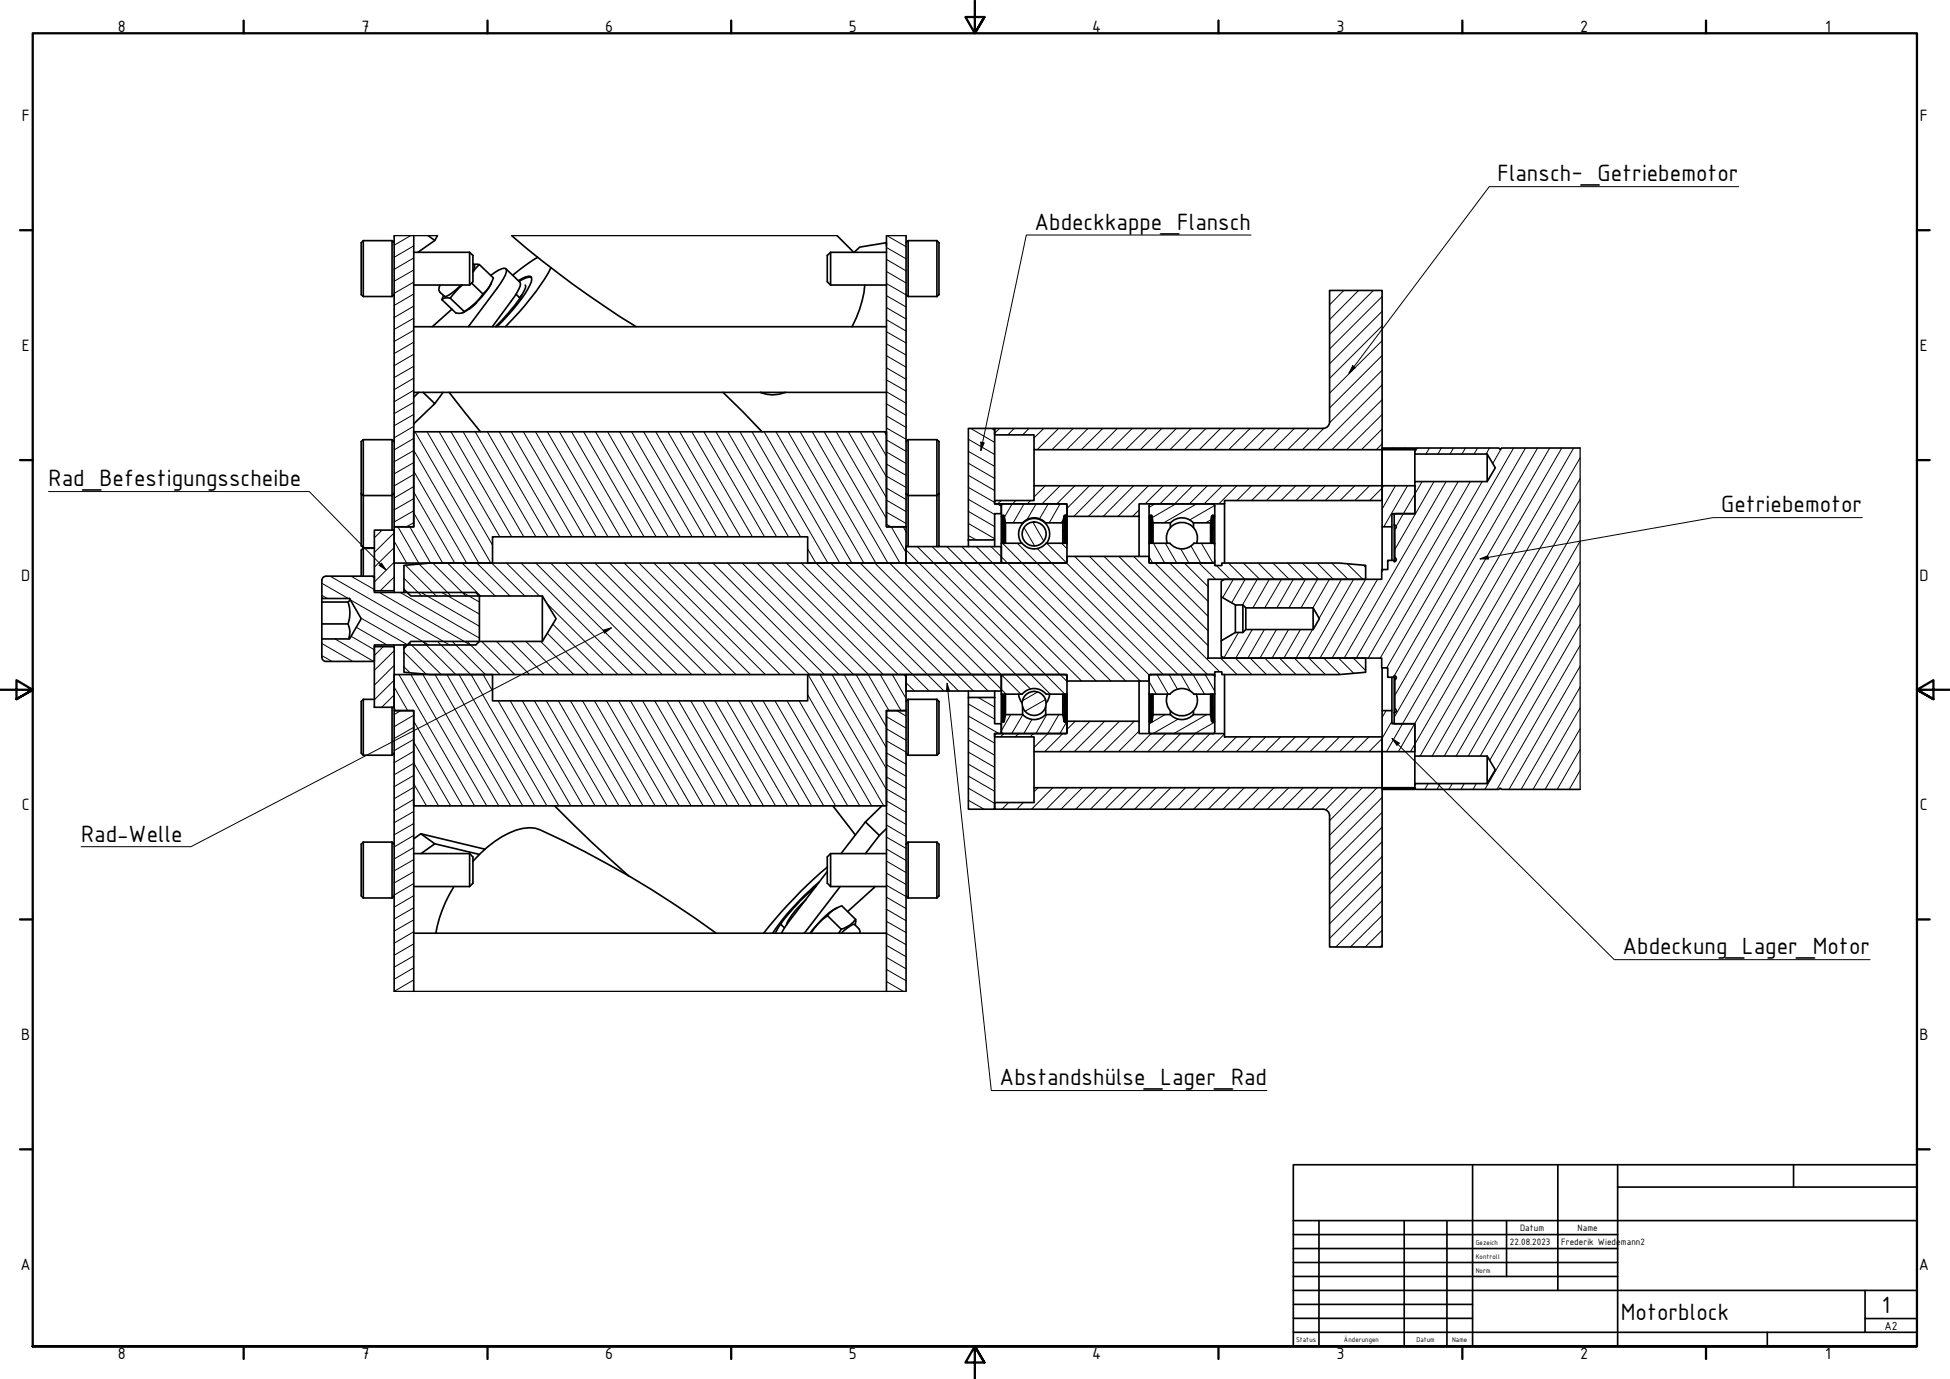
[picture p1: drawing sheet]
<svg xmlns="http://www.w3.org/2000/svg" width="594mm" height="420mm" viewBox="0 0 594 420" stroke-linecap="round" stroke-linejoin="round" font-family="sans-serif">
<!-- layer: Schraffur (ISO) -->
<g fill="none" stroke="#000" stroke-width=".3">
<path d="M125.1 71.8l-5 2.9M126 78.6l-5.9 3.5M126 74.9l-5.9 3.5M270.1 79l5.9 3.5M270.1 75.4l5.9 3.4M270.2 71.8l5.8 3.4M126 96.9l-5.9 3.5M126 93.3l-5.9 3.5M126 89.6l-5.9 3.5M126 86l-5.9 3.4M126 82.3l-5.9 3.4M270.1 97.4l5.9 3.5"/>
<path d="M270.1 93.7l5.9 3.5M270.1 90.1l5.9 3.4M270.1 86.4l5.9 3.4M270.1 82.7l5.9 3.5M409.4 88.5l-4.3 4.4M413.9 88.5l-8.8 8.9M418.4 88.5l-13.3 13.3M421.1 94.8l-16 16M421.1 99.3l-16 16M421.1 90.3l-16 16M126 118.9l-5.9 3.5M126 115.2l-5.9 3.5"/>
<path d="M126 111.6l-5.9 3.4M126 107.9l-5.9 3.5M126 104.2l-5.9 3.5M126 100.6l-5.9 3.5M270.1 119.4l5.9 3.5M270.1 115.7l5.9 3.5M270.1 112.1l5.9 3.4M270.1 108.4l5.9 3.5M270.1 104.8l5.9 3.4M270.1 101.1l5.9 3.4M421.1 108.3l-16 16M421.1 117.3l-19.8 19.7"/>
<path d="M421.1 112.8l-16.1 16.1M421.1 103.8l-16 16M126 137.2l19.9 34.4M126 137.3l-5.9 3.4M126 133.6l-5.9 3.5M126 129.9l-5.9 3.5M126 126.3l-5.9 3.4M126 122.6l-5.9 3.4M126.4 131.6l23.1 40M130.1 131.6l20 34.5M133.8 131.6l18.5 32M137.4 131.6l18.5 32"/>
<path d="M141.1 131.6l18.5 32M144.8 131.6l18.5 32M148.5 131.6l18.4 32M152.1 131.6l18.5 32M155.8 131.6l18.4 32M159.4 131.6l18.5 32M163.1 131.6l18.5 32M166.8 131.6l18.4 32M170.4 131.6l18.5 32M174.1 131.6l18.5 32M177.8 131.6l18.4 32M181.4 131.6l18.5 32"/>
<path d="M185.1 131.6l18.5 32M188.8 131.6l18.5 32M192.4 131.6l18.5 32M196.1 131.6l18.5 32M199.8 131.6l18.4 32M203.5 131.6l18.4 32M207.1 131.6l18.5 32M210.8 131.6l18.4 32M214.4 131.6l18.5 32M218.1 131.6l18.5 32M221.7 131.6l18.5 32M225.4 131.6l18.5 32"/>
<path d="M229.1 131.6l23.1 40M232.8 131.6l23 40M236.4 131.6l23.1 40M240.1 131.6l23.1 40M243.8 131.6l23 40M247.5 131.6l23 40M251.1 131.6l23.1 40M254.8 131.6l15.3 26.4M258.4 131.6l11.7 20.1M262.1 131.6l8 13.7M265.7 131.6l4.4 7.4M269.4 131.6l.7 1"/>
<path d="M270.1 137.7l5.9 3.5M270.1 134l5.9 3.5M270.1 130.4l5.9 3.4M270.1 126.7l5.9 3.5M270.1 123l5.9 3.5M295 137.5l8 4.6M295 133.8l8 4.7M295.7 130.5l7.3 4.3M302.1 130.5l.9 .6M304.5 130.5l-1.5 1.5M309 130.5l-2 2M313.5 130.5l-2 2"/>
<path d="M318 130.5l-3 3M322.5 130.5l-6.5 6.5M327 130.5l-6.5 6.5M331.5 130.5l-6.5 6.5M336 130.5l-6.6 6.5M340.4 130.5l-6.5 6.5M344.9 130.5l-6.4 6.5M349.4 130.5l-6.5 6.5M353.9 130.5l-6.5 6.5M358.4 130.5l-6.5 6.5M362.9 130.5l-6.5 6.5M367.4 130.5l-6.5 6.5"/>
<path d="M371.9 130.5l-6.5 6.5M376.4 130.5l-6.5 6.5M380.9 130.5l-6.6 6.5M385.4 130.5l-6.6 6.5M389.8 130.5l-6.5 6.5M394.3 130.5l-6.4 6.5M398.8 130.5l-6.5 6.5M403.4 130.5l-6.6 6.5M421.1 135.2l-1.8 1.8M421.1 130.7l-6.3 6.3M421.1 126.3l-10.8 10.7M421.1 121.8l-15.3 15.2"/>
<path d="M424.4 136.5l-.2 .5M428.1 136.5l-.2 .5M431.8 136.5l-.8 1.3M435.5 136.5l-1.1 1.8M439.1 136.5l-1 1.8M442.8 136.5l-1 1.8M446.5 136.5l-1.1 1.8M450.2 136.5l-1.1 1.8M453.8 136.5l-1 1.8M457.5 136.5l-2.7 4.7M461.1 136.5l-38.6 67M464.8 136.5l-40.3 69.9"/>
<path d="M468.4 136.5l-43.5 75.4M472.1 136.5l-47.3 82M475.8 136.5l-53.4 92.5M479.4 136.5l-53.4 92.5M481.4 139.5l-51.7 89.5M126 156.3l8.9 15.3M126 149.9l12.6 21.7M126 143.6l16.2 28M126 159.2l-2.2 1.3M126 155.6l-5.9 3.4M126 151.9l-5.9 3.5M126 148.3l-5.9 3.4"/>
<path d="M126 144.6l-5.9 3.5M126 140.9l-5.9 3.5M270.1 159.7l1.4 .8M270.1 156.1l5.9 3.4M270.1 152.4l5.9 3.5M270.1 148.7l5.9 3.5M270.1 145.1l5.9 3.4M270.1 141.4l5.9 3.4M295 159.5l8 4.6M295 155.8l8 4.6M295 152.1l8 4.7M295 148.5l8 4.6"/>
<path d="M295 144.8l8 4.7M295 141.1l8 4.7M303.8 153.5l1.3 .8M305 152.5l-1 1M308.4 153.5l-2.4 4.1M309.5 152.5l-1 1M312 153.5l-3.3 5.8M313.9 152.5l-.9 1M314.6 159l3.4 5.9M315.7 153.5l-2.8 4.8M318.5 148l-3.5 3.4M319.3 153.5l-2.6 4.6"/>
<path d="M323 148l-5.6 5.5M323 153.5l-3.3 5.8M324 158.1l-.7 1.2M324.3 157.5l.2 .1M325.1 156.3l-.5 .7M327.5 148l-5.6 5.5M331.9 148l-6.8 6.9M336.4 148l-9.2 9.3M340.9 148l-9.3 9.3M345.4 148l-9.3 9.3M347 155.4l-1.9 1.9M349.9 148l-9.3 9.3"/>
<path d="M350.6 157.8l.2 .5M351.9 153.5l-1.8 1.1M354.4 148l-5.5 5.5M358.2 153.5l-7.2 4.2M358.9 148l-5.5 5.5M363.3 148l-5.4 5.5M364.6 153.5l-10.1 5.8M367.9 148l-5.6 5.5M369 158.3l-1.8 1M369.3 158.3l.1 .4M370 154l-7.5 4.4M372.4 148l-5.6 5.5"/>
<path d="M376.8 148l-5.5 5.5M381.3 148l-4.5 4.5M385.8 148l-4.5 4.5M390.3 148l-4.5 4.5M394.8 148l-4.5 4.5M399.3 148l-4.5 4.5M403.8 148l-4.5 4.5M408.2 148l-4.5 4.5M412.7 148l-4.5 4.5M417.3 148l-4.6 4.5M421.1 148.7l-3.8 3.8M421.5 148l-.4 .8"/>
<path d="M425.1 148l-4 7.1M428.8 148l-7.2 12.5M433.3 146.7l-8 13.7M436.9 146.7l-12 20.7M440.6 146.7l-31.1 53.8M444.2 146.7l-31 53.8M447.9 146.7l-31.1 53.8M451.5 146.7l-31 53.8M481.4 145.8l-48.8 84.6M481.4 152.2l-45.1 78.2M481.4 158.5l-41.4 71.9M98 177.7l8.1 4.7"/>
<path d="M100.6 175.6l36.4 20.9M106.9 175.6l7.1 4M113.3 175.6l.7 .4M116.4 161.5l-2.4 2.4M120.1 171.2l.1 .4M120.1 164.9l3.8 6.7M120.1 175.8l-4.3 4.2M120.1 171.3l-6.1 6M120.1 166.9l-6.1 5.9M120.1 162.3l-6.1 6M121.2 160.5l6.4 11.1M123.1 176.2l5.4 5.4"/>
<path d="M123.5 172.2l9.4 9.4M124.8 160.5l6.4 11.1M127.6 171.8l9.8 9.8M131.8 171.6l10.1 10M136.3 171.6l10.1 10M140.8 171.6l10.1 10M145.3 171.6l10.1 10M149.8 171.6l10.1 10M154.3 171.6l10 10M158.7 171.6l34.1 33.9M163.3 171.6l33.9 33.9M167.8 171.6l33.9 33.9"/>
<path d="M172.2 171.6l34 33.9M176.7 171.6l34.1 33.9M181.2 171.6l34 33.9M185.7 171.6l34 33.9M190.2 171.6l34 33.9M194.7 171.6l34 33.9M199.2 171.6l34 33.9M203.6 171.6l34.1 33.9M208.2 171.6l34 33.9M212.7 171.6l33.9 33.9M217.2 171.6l33.9 33.9M221.6 171.6l34.1 33.9"/>
<path d="M226.1 171.6l34 33.9M230.6 171.6l34 33.9M235.1 171.6l34 33.9M239.6 171.6l34 33.9M244.1 171.6l39 38.9M246.1 167.2l2.4 4.4M248.6 171.6l39 38.9M253 171.6l39 38.9M257.6 171.6l38.9 38.9M262.1 171.6l39 38.9M266.5 171.6l40 39.9M271 171.6l34.1 33.9"/>
<path d="M271.5 160.5l4.5 7.9M275.1 160.5l.9 1.5M275.5 171.6l38.4 38.3M276 167.6l44 43.9M279.5 166.5l45 45.1M284 166.5l41.1 41.1M288.5 166.5l41 41M293 166.5l40.9 41M295 163.2l2.4 1.3M297.4 166.5l41.1 41M301.9 166.5l41.1 41M305.4 165.5l42 42"/>
<path d="M305.6 161.2l.3 .3M309.9 165.5l40.2 40.2M312 160.8l3.2 5.5M316 167.2l38.4 38.3M318.9 165.5l5.9 5.9M323.4 165.5l1.7 1.7M324.2 161.8l.3 .4M324.9 171.6l34 33.9M327.4 169.5l36 36M331.9 169.5l36 36M336.4 169.5l35.2 35.2M340.9 169.5l27.1 27.2"/>
<path d="M345.4 169.5l22.6 22.7M349.8 169.5l.3 .2M350.1 169.6l1.1 2M350.6 164.2l.2 .4M351.4 165.5l3.4 6.1M351.9 171.6l16.1 16.1M355 165.5l3.5 6.1M356.4 171.6l11.6 11.6M359.7 167.2l2.5 4.4M360.8 171.6l7.2 7.1M362.8 166.3l3 5.3M365.3 171.6l5 4.9"/>
<path d="M366 165.5l3.5 6M369.3 164.8l.2 .4M369.7 165.5l.4 .6M369.8 171.6l.3 .1M370.6 172.3l4.2 4.2M374.3 171.6l5 4.9M375.7 176.5l-3.2 5.6M378.8 171.6l5 4.9M379.3 176.5l-4.1 7.2M383 176.5l-4.5 7.8M383.3 171.6l5 4.9M386.7 176.5l-5 8.7"/>
<path d="M387.8 171.6l4.9 4.9M390.4 176.5l-5.1 8.7M392.2 171.6l5.1 4.9M394 176.5l-5 8.7M396.7 171.6l5.1 4.9M397.7 176.5l-5 8.7M401.3 171.6l4.9 4.9M401.4 176.5l-5 8.7M405 176.5l-5 8.7M405.7 171.6l5 4.9M408.7 176.5l-6.8 11.9M410.4 171.7l4.8 4.8"/>
<path d="M412.4 176.5l-13.9 24M415.4 172.2l.7 .7M416.1 176.5l-14 24M419.7 176.5l-13.9 24M421.4 173.5l-.5 .8M423 170.7l-.2 .5M481.4 164.9l-37.8 65.5M481.4 171.2l-34.1 59.2M481.4 177.6l-30.4 52.8M98 199.7l3.2 1.8M98 196.1l9.5 5.4M98 181.4l1.8 1"/>
<path d="M102 194.7l11.9 6.8M106.7 182.7l23.9 13.8M106.9 193.8l7.1 4.2M108.5 191.1l9.4 5.4M109.9 188.3l14.4 8.2M115.6 180.5l27.7 16M116.8 197l-2.8 2.7M120.1 198.3l-6.1 6M121.9 180.5l24.1 13.9M123.1 198.7l6.7 6.7M124.7 195.9l9.7 9.6M128.3 180.5l17.7 10.3"/>
<path d="M128.8 195.4l10.1 10.1M133.3 195.4l10.1 10.1M134.6 180.5l11.4 6.6M137.8 195.4l10.1 10.1M141 180.5l5 2.9M142.3 195.4l10 10.1M146.7 195.4l10.1 10.1M151.3 195.4l10.1 10.1M155.8 195.4l10 10.1M160.2 195.4l10.1 10.1M164.7 195.4l10.1 10.1M166.6 183.8l21.7 21.7"/>
<path d="M166.8 193l12.5 12.5M168.4 190.2l15.4 15.3M372.3 195.1l-.3 .5M377.3 192.7l-4.4 7.7M381.5 191.8l-5 8.7M385.2 191.8l-5 8.7M388.9 191.8l-5 8.7M392.6 191.8l-5.1 8.7M396.2 191.8l-5 8.7M399.9 191.8l-5.1 8.7M481.4 183.9l-27.6 47.8M481.4 190.3l-29 50.2"/>
<path d="M481.4 196.6l-25.3 43.9M120.1 215.7l.4 .8M120.1 209.3l4.1 7.2M120.1 211.8l-3.8 3.7M120.1 207.2l-6.1 6M120.1 202.7l-6.1 6.1M121.5 205.5l23.1 40M122.1 216.5l-2 1.2M123.1 203.2l1.8 1.8M125.2 205.5l23.1 40M126 219.8l14.9 25.7M126 217.9l-5.9 3.5"/>
<path d="M128.8 205.5l23.2 40M132.5 205.5l23.1 40M136.1 205.5l23.2 40M139.8 205.5l23.1 40M143.5 205.5l23.1 40M147.2 205.5l2.9 5M151.8 213.5l18.4 32M155.4 213.5l18.5 32M159.1 213.5l18.5 32M162.8 213.5l18.5 32M166.4 213.5l18.5 32M170.1 213.5l18.5 32"/>
<path d="M173.8 213.5l18.5 32M177.5 213.5l18.4 32M181.1 213.5l18.5 32M184.8 213.5l18.5 32M188.5 213.5l18.4 32M192.1 213.5l18.5 32M195.8 213.5l18.4 32M199.5 213.5l18.4 32M203.1 213.5l18.5 32M206.8 213.5l18.4 32M210.4 213.5l18.5 32M214.1 213.5l18.5 32"/>
<path d="M217.8 213.5l18.5 32M221.4 213.5l18.5 32M225.1 213.5l18.5 32M228.8 213.5l18.5 32M232.5 213.5l18.5 32M236.1 213.5l18.5 32M239.8 213.5l18.5 32M243.5 213.5l18.4 32M246.1 211.7l19.5 33.8M246.2 205.5l23 40M249.8 205.5l20.3 35.1M253.5 205.5l16.6 28.7"/>
<path d="M257.2 205.5l12.9 22.4M260.8 205.5l9.3 16M264.5 205.5l6.3 11M268.2 205.5l6.3 11M270.1 218.4l5.9 3.4M271.8 205.5l4.2 7.3M273.2 216.5l2.8 1.7M275.5 205.5l.5 1M276 208l2.6 2.5M295 218.2l9.4 5.3M295 214.5l8 4.6M298 212.5l5 2.9"/>
<path d="M305.1 205.5h.1M305.2 205.7l5.8 5.8M305.6 215.1l.3 .3M305.6 219.6l.2 .2M307.9 217.7l-2.8 5M311.6 217.8l-3.4 5.7M314.4 219.2l-2.5 4.3M316.1 210.9l-4.6 2.6M318.5 213.1l-6.2 3.6M318.9 217.7l-3.3 5.8M322.6 217.7l-3.4 5.8M324.2 215.7l.3 .3"/>
<path d="M325.1 219.8l-2.2 3.7M327.6 219.8l-2.5 2.4M332 219.8l-9.2 9.2M336.5 219.8l-9.2 9.2M341.1 219.8l-9.4 9.2M345.6 219.8l-9.4 9.2M350.1 207.7l2.2 3.8M350.6 215l.4 .6M352.5 205.5l3.4 6M355 217.7l-4.9 2.9M356.2 205.5l2.5 4.5M358.9 219.1l-7.6 4.4"/>
<path d="M359.8 205.5l2.9 5.1M363.5 205.5l3.5 6M367.2 205.5l2.9 5M367.7 217.7l-10.1 5.8M369.2 215.4l.3 .5M371.9 200.5l5 5M372.2 205.4l.2 .1M376.4 200.5l5 5M380.9 200.5l4.9 5M385.3 200.5l5 5M389.8 200.5l5 5M394.3 200.5l5 5"/>
<path d="M398.8 200.5l5 5M403.3 200.5l5 5M407.8 200.5l4.6 4.6M412.3 200.5l3.8 3.8M422.3 216.5l-1.2 2.1M424.1 219.8l-3 5.2-4 4M481.4 203l-21.7 37.5M481.4 209.3l-18 31.2M481.4 215.7l-14.4 24.8M126 238.8l3.9 6.7M126 232.5l7.6 13M126 226.1l11.3 19.4"/>
<path d="M126 239.9l-5.9 3.5M126 236.3l-5.9 3.4M126 232.6l-5.9 3.5M126 228.9l-5.9 3.5M126 225.3l-5.9 3.4M126 221.6l-5.9 3.4M270.1 236.7l5.9 3.5M270.1 233l5.9 3.5M270.1 229.4l5.9 3.4M270.1 225.7l5.9 3.5M270.1 222l5.9 3.5M295 229.2l8 4.6"/>
<path d="M295 236.5l8 4.6M295 232.8l8 4.6M295 225.5l8 4.6M295 221.8l8 4.6M305.8 223.5l-1 1M310.3 223.5l-1 1M314.8 223.5l-1 1M319.3 223.5l-4.3 4.3M323.8 223.5l-5.5 5.5M347 222.7l-6.3 6.3M350.7 223.5l-5.5 5.5M355.2 223.5l-5.5 5.5"/>
<path d="M359.7 223.5l-5.5 5.5M364.2 223.5l-5.5 5.5M368.7 223.5l-5.5 5.5M370.1 220l-6.1 3.5M373.1 223.6l-5.4 5.4M376.7 224.5l-4.5 4.5M381.1 224.5l-4.4 4.5M385.6 224.5l-4.5 4.5M390.1 224.5l-4.5 4.5M394.7 224.5l-4.6 4.5M399.1 224.5l-4.5 4.5M403.6 224.5l-4.5 4.5"/>
<path d="M408.1 224.5l-4.5 4.5M412.6 224.5l-4.5 4.5M417.1 224.5l-4.5 4.5M431.4 238.7l-.4 .7M435.1 238.7l-1 1.8M438.8 238.7l-1 1.8M442.5 238.7l-1.1 1.8M446.1 238.7l-1 1.8M449.8 238.7l-1 1.8M481.4 222l-10.7 18.5M481.4 228.4l-7 12.1M481.4 234.7l-3.3 5.8"/>
<path d="M126 245.2l.3 .3M126 258.2l-5.9 3.5M126 254.6l-5.9 3.4M126 250.9l-5.9 3.5M126 247.2l-5.9 3.5M126 243.6l-5.9 3.5M270.1 258.7l5.9 3.5M270.1 255.1l5.9 3.4M270.1 251.4l5.9 3.5M270.1 247.7l5.9 3.5M270.1 244l5.9 3.5M270.1 240.4l5.9 3.4"/>
<path d="M295 243.8l4.8 2.7M295 240.1l8 4.7M307.3 244.5l-2.1 2M311.8 244.5l-2 2M316.3 240l-1.3 1.2M320.7 240l-6.4 6.5M325.2 240l-6.4 6.5M329.8 240l-6.6 6.5M334.2 240l-6.5 6.5M338.7 240l-6.5 6.5M343.2 240l-6.5 6.5M347.7 240l-6.5 6.5"/>
<path d="M352.2 240l-6.5 6.5M356.7 240l-6.5 6.5M361.2 240l-6.6 6.5M365.6 240l-6.4 6.5M370.1 240l-6.4 6.5M374.6 240l-6.5 6.5M379.1 240l-6.5 6.5M383.6 240l-6.5 6.5M388.1 240l-6.5 6.5M392.6 240l-6.5 6.5M397.1 240l-6.5 6.5M401.6 240l-6.5 6.5"/>
<path d="M406.1 240l-6.6 6.5M410.5 240l-6.6 6.7M415 240l-9.9 10M419.5 240l-14.4 14.5M421.1 256.5l-16 16M421.1 252l-16 16M421.1 247.5l-16 16M421.1 243l-16 16M423.4 240l-.3 .5M427 240l-.3 .5M430.7 240l-.3 .5M126 276.6l-5.9 3.4"/>
<path d="M126 272.9l-5.9 3.5M126 269.2l-5.9 3.5M126 265.6l-5.9 3.4M126 261.9l-5.9 3.4M270.1 277l5.9 3.5M270.1 273.3l5.9 3.5M270.1 269.7l5.9 3.5M270.1 266l5.9 3.5M270.1 262.4l5.9 3.5M421.1 278.9l-9.7 9.6M421.1 274.4l-14.1 14.1M421.1 269.9l-16 16"/>
<path d="M421.1 265.5l-16 16M421.1 261l-16 16M126 298.6l-5.9 3.4M126 294.9l-5.9 3.5M126 291.3l-5.9 3.4M126 287.6l-5.9 3.5M126 283.9l-5.9 3.5M126 280.3l-5.9 3.4M270.1 299.1l5.1 2.9M270.1 295.4l5.9 3.4M270.1 291.7l5.9 3.5M270.1 288l5.9 3.5"/>
<path d="M270.1 284.4l5.9 3.4M270.1 280.7l5.9 3.4M421.1 287.9l-.7 .6M421.1 283.4l-5.2 5.1"/>
</g>
<!-- layer: Sichtbar (ISO) -->
<g fill="none" stroke="#000" stroke-width=".51">
<path d="M110.7 73.3l-.7 .7v15.8l.7 .5M110.7 73.3v17M110.7 73.3h8.7M119.4 73.3v17M119.4 73.3l.7 .7M120.1 71.8v88.7h5.9v-88.7M126 76.9h17.1M130.4 71.8l2.1 1.5M133.3 71.8l-.8 1.5-5.2 3.6M143.1 76.9l1 .9v8l-1 1M143.1 76.9v9.9M155.9 71.8a292.3 292.3 0 0 0 37.9 27.7"/>
<path d="M163.8 78.4l-2.7 1.7-4.9 3.8M253 76.9l-1 .9v8l1 1M253 76.9v9.9M253 76.9h17.1M255 71.8l5.1 5.1M270 74l.1 .8M270.1 71.8v88.7h5.9v-88.7M270.1 74l-8.2 1.3-1.7 1.6M276.7 73.3v17M276.7 73.3l-.7 .7M276.7 73.3h8.7M285.4 73.3l.7 .7v15.8l-.7 .5"/>
<path d="M285.4 73.3v17M110.7 90.3h8.7M120.1 89.8l-.7 .5M126 86.8h17.1M126 99.5h144.1M134 86.8a1.88 1.88 0 0 0 0 2.3l1.4 1.2a2.7 2.7 0 0 0 2.2-1l2.9-2.5M135.1 90.1l-.5 1.2M137.2 90.8l-.9-.1a1.67 1.67 0 0 0-1.7 .6M137.2 90.8l4.2 4.1M137.7 94.2l-6 5.3M140.9 86.8l-1 .9-2.7 3.1M143 94l.1 .1"/>
<path d="M143.6 86.2l3.5 3.4M144.1 80.4l.4 .4 .1 .3-.5 1.3M144.3 80.6h1.7l-1.9 2.3M145.2 92.2l-1.4 1.4-1.2 .7M146 80.6l4.3 4.1-.3 .8a9.7 9.7 0 0 1-2.9 4.1 18 18 0 0 1-6.6 5.8h-1.6l-4.3-4.1M149.5 83.9a9.3 9.3 0 0 1 4.1-2.2l.5 .2a3.1 3.1 0 0 1-.7 3l-1.9 2.8-8.8 11.8M149.7 86.1a23.2 23.2 0 0 1-8.7 9.2M154.1 81.9l4.3 4.1 .2 .4a10.6 10.6 0 0 1-2.9 5.4l-5.7 7.7M157.2 89.7l1.2 1.1M157.9 85.5a5.8 5.8 0 0 1 3.6-1.3 1.97 1.97 0 0 1-.1 2.7 52.6 52.6 0 0 1-10 12.6M158.6 90.4l-.4 .3M159.1 89.7l-.7 1.1"/>
<path d="M160 86.8l.1 .2a10.2 10.2 0 0 1-2.7 5.2l-4.4 5.3-2.1 2M161.9 84.5a3.3 3.3 0 0 0-2.6 .6l-1.2 .6M167.8 81.6a73.6 73.6 0 0 1-13.8 17.9M253 86.8h17.1M263.5 86.8a33.4 33.4 0 0 1-3.9 12.7M276 89.8l.7 .5M276.7 90.3h8.7M126 119.5h144.1M127.6 119.5l-1.6 1.5M128.9 119.5l3.6 3.5-6.5 6.2M135 119.5l-2.5 3.5M136.8 119.5l9.6 12.1"/>
<path d="M220.3 119.5l11.9 12.1M231.7 119.5a9.8 9.8 0 0 0 7.6 0M110.7 134l-.7 .5v15.8l.7 .7h8.7l.7-.7M110.7 134v32.9M110.7 134h8.7M119.4 134v27.5M119.4 134l.7 .5M126 131.6h144.1v28.9h5.9v11.1h-29.9v-8h-96v8h-30v-11.1h5.9zM276.7 134h8.7M276.7 134v32.5M276.7 134l-.7 .5M285.4 134l.7 .5v15.8l-.7 .7h-8.7l-.7-.7"/>
<path d="M285.4 134v32.5M295 130.5h8v23h2.1v3h-2.1v8h-8zM315 137v11M405.1 128.5v-40h16v48.5h-106.1v-4.5h-12v-2h100a2 2 0 0 0 2.1-2M421.1 136.5h9.9v.5h-9.9zM421.1 137v11M431 138.3v8.4M453.1 138.3v8.4M481.4 136.5h-23.9l-.4 .4-.5-.4h-25.2l-.4 .3v1.5h22.1l2.4 4.2-2.4 4.2h-22.1v9.8h-5.9M110.1 150.4l-.1 15.9 .7 .6M120 150.4l.1 .1M276.1 150.4l-.1 .1"/>
<path d="M286 150.4l.1 15.9-.3 .2M303 152.5h12v-4.5h106.1v4.5h-48v1h-26.1v3.8h-21.9v-3.8h-22.1zM305.1 157.3v13.6M305.2 157.3l.4-.3 .3 .3M305.6 157.3v4.2M305.9 159.4v-2.1l.4 2h5.2v.2M306.3 159.3v6.2M318.6 159.3a4.7 4.7 0 0 0-7 0M318.6 159.3h5.2l.4-2v2.1M318.6 159.3v.2M323.8 159.3v6.2M324.2 157.3l.3-.3 .4 .3"/>
<path d="M324.5 157.3v4.2M325.1 157.3v13.6M347 157.3v12.2M350.1 157.3v13.6M350.3 157.3l.3-.3 .4 .3M350.6 157.3v4.2M351 159.4v-2.1l.3 2h5.3v1.5M351.3 159.3v6.2M363.6 159.3a4.7 4.7 0 0 0-7 0M363.6 159.3h5.2l.3-2v2.1M363.6 159.3v1.5M368.8 159.3v6.2"/>
<path d="M369.2 157.3l.3-.3 .4 .3M369.5 157.3v4.2M370.1 157.3v14.3M373.1 153.5v18.1M421.1 148h9.9v8.5h-6.9v4h-3zM424.8 159.9a.6 .6 0 0 1 .6 .5 .6 .6 0 0 1-.4 .7M425 156.6l-.2 .3v13.8M99.3 175.6a1.3 1.3 0 0 0-1.3 1.3v5.5h8.5l3.5 6.1-3.5 6.2h-8.5v5.6a1.3 1.3 0 0 0 1.3 1.2M99.4 175.6h14.6v4.9h31l1 1.1v13.8l-1 1.1h-31v5h-14.6M110 175.6v-8l.7-.6v8.6M110.7 166.9h3.3M110.7 167h3.3"/>
<path d="M114 161.5h6.1v18.5h-6.1zM123.1 172.3l8-.7h194v-2.1h25v2.1h20v.7h2.1v-.7h35.9l8 .7v4.2h-48.1v24h48.1v4.3l-8 .7h-35.9v-.8h-2.1v.8h-20v2h-25v-2h-194l-8-.7v-7.3l2.1-2.1h40l4.2-6.9-4.2-6.9h-40l-2.1-2zM123.1 179.6v.9M276 166.5h29.1v5.1h-29.1zM276 166.3l.3 .2M295 164.5v2M303 164.5v2M305.1 171l.1 .4 .5 .2h18.7l.5-.2 .2-.4M305.1 165.5v.1M305.2 165.5h.4v-8.2h.2l.1 2.1-.1 6.1h5.5a4.8 4.8 0 0 0 7.4 0h5.7a22.2 22.2 0 0 1 .1-8.2v8.2h.4M305.2 165.5l-.1-11.4 .3-.5 19-.1 .5 .2 .2 .4-.2 11.4M305.9 161.5v4"/>
<path d="M311.2 165.5a4.7 4.7 0 0 1 .7-6.3 4.7 4.7 0 0 1 6.3 0 4.7 4.7 0 0 1 .7 6.3M324.2 161.5v4M325 165.5l.1 .1M350.1 171l.2 .4 .4 .2h18.7l.5-.2 .2-.4M350.2 165.5l-.1 .1M350.2 165.5h.4v-8.2h.2l.2 2.1-.2 6.1h5.6a4.8 4.8 0 0 0 7.4 0h5.5l-.2-6.1 .2-2.1h.2v8.2l.5 .1M350.2 165.5l-.1-11.4 .3-.5 19-.1 .5 .2 .2 .4-.2 11.4M351 161.5v4M355.6 165.5a4.7 4.7 0 0 1 4.5-6.3 4.7 4.7 0 0 1 4.4 6.3M369.1 161.5v4M421.1 160.5v13M424.1 160.5v10.2"/>
<path d="M424.9 161.1v10M425 169.9a.6 .6 0 0 1 .4 .7 .6 .6 0 0 1-.6 .5v-.4h-2v2.8h-1.9v3h-47.8l-1.1 .6v4.7l4.4 2.5h2.3l.8 .9h20.5l2 3.3-2 3.3h-20.5l-.8 .9h-2.3l-4.4 2.5v4.7l1.1 .6h47.8v3h1.9v2.9h2v-.5a.6 .6 0 0 1 .6 .5 .6 .6 0 0 1-.4 .7M98 182.4v1h8M98 183.4v6.7h8M98 190.1v4.6M106.5 182.4a.78 .78 0 0 1-.5 1 10 10 0 0 1 0 6.7 5.8 5.8 0 0 1 .2 4.6M114 197h6.1v18.5h-6.1zM120.1 180v.5M120.1 196.5v.5M123.1 196.5v1M165.2 181.6v13.8M372 181.8v13.4"/>
<path d="M376.4 184.3v8.4M378.7 184.3v8.4M379.5 185.2v6.6M400 185.2v6.6M110.7 213.1l-.7 .6v15.8l.7 .6M110.7 213.1v17M110.7 213.1h3.3M119.4 215.5v14.6M120.1 205.5h30v8h96v-8h29.9v11h-5.9v29h-144.1v-29h-5.9zM276 205.5h29.1v5h-29.1zM276.7 213.1h8.7M276.7 213.1v17"/>
<path d="M276.7 213.1l-.7 .6M285.4 213.1l.7 .6v15.8l-.7 .6M285.4 213.1v17M295 212.5h8v8h2.1v3h-2.1v23h-8zM295 210.5v2M303 210.5v2M305.1 219.8v-13.7l.1-.4 .4-.2h18.9l.4 .2 .2 .4v13.7M305.1 211.4v.1M305.2 211.5h.4v8.3M305.2 219.7l.4 .4 .3-.4M305.2 219.8h-.1v3.2l.1 .4 .5 .2M305.2 211.5v8.3"/>
<path d="M305.6 215.6v4.2M305.9 211.5v4.1M305.9 217.7v2.1M306.3 211.5v6.2M310.3 211.5l.4 1.5 .7 1.2M311.5 215.4v2.3h-5.2l-.4 2.1M311.6 217.7a4.7 4.7 0 0 0 7 0M318.6 215.4v2.3h5.2l.4 2.1M319.8 211.5l-.4 1.5-.7 1.2M323.8 211.5v6.2M324.2 219.7l.3 .4 .4-.4M324.2 211.5v4.1"/>
<path d="M324.2 217.7v2.1M324.5 215.6v4.2M324.9 219.8h.2v3.2l-.2 .4-.4 .2M324.9 211.5v8.3M324.9 211.5h-.4v8.3a22.9 22.9 0 0 1-.1-8.3h-5.7a4.8 4.8 0 0 0-7.4 0h-5.5l.1 6.2-.1 2.1h-.2M325.1 211.4l-.1 .1M347 207.5v12.3M350.1 211.4l.1 .1M350.2 211.5h.4v8.3M350.2 211.5l-.1 11.5 .2 .4 .4 .2M350.3 219.7l.3 .4 .4-.4M350.6 215.6v4.2"/>
<path d="M351 211.5v4.1M351 217.7v2.1M351.3 211.5v6.2M355.7 211.5a4.7 4.7 0 0 0 4.4 6.6 4.7 4.7 0 0 0 4.3-6.6M356.6 216.6v1.1h-5.3l-.3 2.1M356.6 217.7a4.7 4.7 0 0 0 7 0M363.6 216.6v1.1h5.2l.3 2.1v-2.1M368.8 211.5v6.2M369.1 211.5v4.1M369.2 219.7l.3 .4 .4-.4M369.5 215.6v4.2M369.9 219.8h.2v3.2l-.2 .4-.4 .2"/>
<path d="M369.9 211.5v8.3M370 211.4l-.5 .1v8.3h-.2l-.2-2.1 .2-6.2h-5.5a4.8 4.8 0 0 0-7.4 0h-5.6l.2 6.2-.2 2.1h-.2M370.1 205.5v14.3M370.1 206.1l-.2-.4-.4-.2h-18.9l-.3 .2-.2 .4v13.7M373.1 205.5v18M421.1 216.5h3v4h6.9v8.5h-9.9v11zM421.1 203.5v13M424.1 206.4v10.1M424.8 206.4v13.8M424.9 206v9.9M425 216a.6 .6 0 0 1 .4 .6 .6 .6 0 0 1-.6 .5M120.1 229.5l-.7 .6h-8.7"/>
<path d="M276 229.5l.7 .6M276.7 230.1h8.7M303 223.5h22.1v-3.7h21.9v3.7h26.1v1h48v4.5h-106.1v-4.5h-12zM305.6 223.5h18.8M315 229v11M350.6 223.5h18.8M424.8 220.2l.2 .3h6v9.9h22.1l2.4 4.1-2.4 4.2h-22.1v1.5l.4 .3h25.2l.5-.4 .4 .4h23.9M431 230.4v8.3M453.1 230.4v8.3M110.7 256.6l-.7 .6v15.8l.7 .6M110.7 256.6v17M110.7 256.6h8.7"/>
<path d="M119.4 256.6v17M119.4 256.6l.7 .6M128.2 254l4.3 3.1-4.2 3M128.2 254l-2.2 1.6M128.2 254l19.6 4.7M132.5 257.1l13.5 3.2M169 245.5a414.4 414.4 0 0 0 22.6 21.4M253.7 245.5l6.9 8.9M263.7 250.4l-7.5 9.7M267.9 254.6l-4.2 5.5M268.7 245.5l-5 4.9 4.2 4.2M270.1 252.5l-2.2 2.1"/>
<path d="M276.7 256.6h8.7M276.7 256.6v17M276.7 256.6l-.7 .6M285.4 256.6l.7 .6v15.8l-.7 .6M285.4 256.6v17M303 244.5h12v-4.5h106.1v48.5h-16v-40a2 2 0 0 0-2.1-2h-100zM421.1 240h9.9v.5h-9.9zM110.7 273.6h8.7M120.1 273l-.7 .6M126 270.1h17.1M126 260.1h17.1M138.3 270.1a40.1 40.1 0 0 0-5.5 14.2"/>
<path d="M143.1 260.1l1 1v8l-1 1M143.1 260.1v10M144.1 262.4a30.2 30.2 0 0 1 15.2-10l2-.2 1.7 .1a270.1 270.1 0 0 1 42.2 23.1l13 8.9M245.5 274.2a19.8 19.8 0 0 0-5.9 7.6M248.7 270l-1 .8a57.1 57.1 0 0 0-11.2 13l-.3 .5M249.6 268.7a78.7 78.7 0 0 0-14.2 15.6M252 265.5l-11.7 15.3-2.2 3.5M252 264.2a144.8 144.8 0 0 0-19.3 20.1M252.1 279l4.2 4.1M253 270.1h17.1M253 260.1h17.1M253 260.1l-1 1v8l1 1"/>
<path d="M253 260.1v10M255 276.6a24.2 24.2 0 0 0-8.2 7.7M256 270.1l-11 14.2M266.6 270.1l-8.3 7.6M276 273l.7 .6M276.7 273.6h8.7M126 284.3h144.1M237.8 281.5l1.2 1.2M238 281.7h-.3M256.3 284.3l1.8-1.6a3.1 3.1 0 0 1 2.2-1l1.6 1.6v1M256.3 283.1l-.8 1.2M260.7 280.1l-4.2-4.1-1.4 .6a7.4 7.4 0 0 0-3 2.4 18.9 18.9 0 0 0-5.1 5.3"/>
<path d="M260.7 280.1a8.3 8.3 0 0 1-4.4 3M260.7 280.1l-.2 1.8M120.1 302v-85.5h5.9v85.5M270.1 302v-85.5h5.9v85.5"/>
<circle cx="315.1" cy="162.7" r="3.7"/>
<circle cx="315.1" cy="214.3" r="3.7"/>
</g>
<!-- layer: Sichtbar schmal (ISO) -->
<path d="M120.1 71.8h13.2M155.9 71.8h99.1M270.1 71.8h5.9M481.4 136.5v104M120.1 302h155.9" fill="none" stroke="#000" stroke-width=".38"/>
<!-- layer: Rahmen (ISO) -->
<g fill="none" stroke="#000" stroke-width=".7">
<path d="M74.2 6.3v3.8M148.5 6.3v3.8M222.8 6.3v3.8M297 .2v9.9l-2.9-4.9h5.8l-2.9 4.9 2.9-4.9M371.2 6.3v3.8M445.5 6.3v3.8M519.7 6.3v3.8M6.1 70.1h3.9M584 70.1h3.9M6.1 140.2h3.9M584 140.2h3.9M0 210.2h10l-5-3v5.8l5-2.8-5 2.8"/>
<path d="M594 210.2h-10l5-3v5.8l-5-2.8 5 2.8M6.1 280.1h3.9M584 280.1h3.9M6.1 350.2h3.9M584 350.2h3.9M10 410.2v-400.1h574v400.1h-574h574M74.2 410.2v3.9M148.5 410.2v3.9M222.8 410.2v3.9M299.9 415.1l-2.9-4.9 2.9 4.9h-5.8l2.9-4.9v10M371.2 410.2v3.9M445.5 410.2v3.9"/>
<path d="M519.7 410.2v3.9"/>
</g>
<!-- layer: Titel (ISO) -->
<g fill="none" stroke="#000" stroke-width=".51">
<path d="M394 354.9h190v55.3h-190zM448.6 354.9v55.3M474.6 354.9v38.3M492.8 354.9v55.3M546.4 354.9v6.8M394 376.2h98.8M394 371.9h190M401.8 371.9v38.3M427.8 371.9v38.3M440.8 371.9v38.3M459 371.9v17M492.8 361.7h91.2"/>
<path d="M394 380.4h98.8M394 384.7h98.8M394 388.9h98.8M394 393.2h190M394 397.4h54.6M568.2 393.2v12.7M394 405.9h190M394 401.7h54.6M538.4 405.9v4.3M568.2 401.7h15.8"/>
</g>
<!-- layer: Symbol (ISO) -->
<g fill="none" stroke="#000" stroke-width=".3">
<path d="M529.7 56.9h-76l-42.7 56.8M381.1 71.6h-68.4l-13.9 65.7M412.1 111.4l.8 .7-1.9 1.6zM298.8 134.7l1 .2-1 2.4zM14.8 149.8h79.4l23.4 23.9M567.4 157.7h-45.5l-71 12.6M116.2 171.6l1.4 2.1-2.1-1.4zM450.9 170.3l2.4-1 .2 1zM183.8 192l2.4-.7-2 1.6zM186.2 191.3l-128 66.7h-33.5M288.5 208.2l.8 2.4-.9 .1zM288.5 208.2l13.5 124.1h84"/>
<path d="M424.1 225l2.2 1.4-.7 .7zM424.1 225l67.7 67.4h77.9"/>
</g>
<g fill="#000">
<path d="M412.1 111.4l.8 .7-1.9 1.6z" fill-rule="evenodd"/>
<path d="M298.8 134.7l1 .2-1 2.4z" fill-rule="evenodd"/>
<path d="M116.2 171.6l1.4 2.1-2.1-1.4z" fill-rule="evenodd"/>
<path d="M450.9 170.3l2.4-1 .2 1z" fill-rule="evenodd"/>
<path d="M183.8 192l2.4-.7-2 1.6z" fill-rule="evenodd"/>
<path d="M288.5 208.2l.8 2.4-.9 .1z" fill-rule="evenodd"/>
<path d="M424.1 225l2.2 1.4-.7 .7z" fill-rule="evenodd"/>
</g>
<g font-size="7.7">
<text x="456.2" y="55.2">Flansch­_Getriebemotor</text>
<text x="315.2" y="70">Abdeckkappe_Flansch</text>
<text x="14.8" y="148.1">Rad_Befestigungsscheibe</text>
<text x="524.4" y="156.1">Getriebemotor</text>
<text x="24.7" y="256.4">Rad-Welle</text>
<text x="494.3" y="290.7">Abdeckung_Lager_Motor</text>
<text x="304.5" y="330.6">Abstandshülse_Lager_Rad</text>
<text x="573.3" y="400">1</text>
<text x="493.8" y="402.1">Motorblock</text>
</g>
<g font-size="5.4">
<text x="35.9" y="9.8">8</text>
<text x="110.2" y="9.8">7</text>
<text x="184.4" y="9.8">6</text>
<text x="258.6" y="9.8">5</text>
<text x="332.7" y="9.8">4</text>
<text x="407.2" y="9.8">3</text>
<text x="481.4" y="9.8">2</text>
<text x="556" y="9.8">1</text>
<text x="6.6" y="36.9">F</text>
<text x="584.9" y="36.9">F</text>
<text x="6.6" y="106.9">E</text>
<text x="584.9" y="106.9">E</text>
<text x="6.5" y="176.9">D</text>
<text x="584.8" y="176.9">D</text>
<text x="6.6" y="246.9">C</text>
<text x="584.9" y="246.9">C</text>
<text x="6.5" y="316.9">B</text>
<text x="584.8" y="316.9">B</text>
<text x="6.3" y="386.9">A</text>
<text x="584.6" y="386.9">A</text>
<text x="35.9" y="414.1">8</text>
<text x="110.2" y="414.1">7</text>
<text x="184.4" y="414.1">6</text>
<text x="258.6" y="414.1">5</text>
<text x="332.7" y="414.1">4</text>
<text x="407.2" y="414.1">3</text>
<text x="481.4" y="414.1">2</text>
<text x="556" y="414.1">1</text>
</g>
<text font-size="3.9" x="574.1" y="405.1">A2</text>
<g font-size="3">
<text x="463.1" y="375.1">Datum</text>
<text x="480.6" y="375.1">Name</text>
<text x="460" y="379.4">22.08.2023</text>
<text x="475.6" y="379.4">Frederik Wiedemann2</text>
</g>
<g font-size="2.3">
<text x="449.6" y="379.4">Gezeich</text>
<text x="449.6" y="383.6">Kontroll</text>
<text x="449.6" y="387.9">Norm</text>
<text x="394.8" y="408.8">Status</text>
<text x="409.4" y="408.8">Änderungen</text>
<text x="431.5" y="408.8">Datum</text>
<text x="442.4" y="408.8">Name</text>
</g>
</svg>
